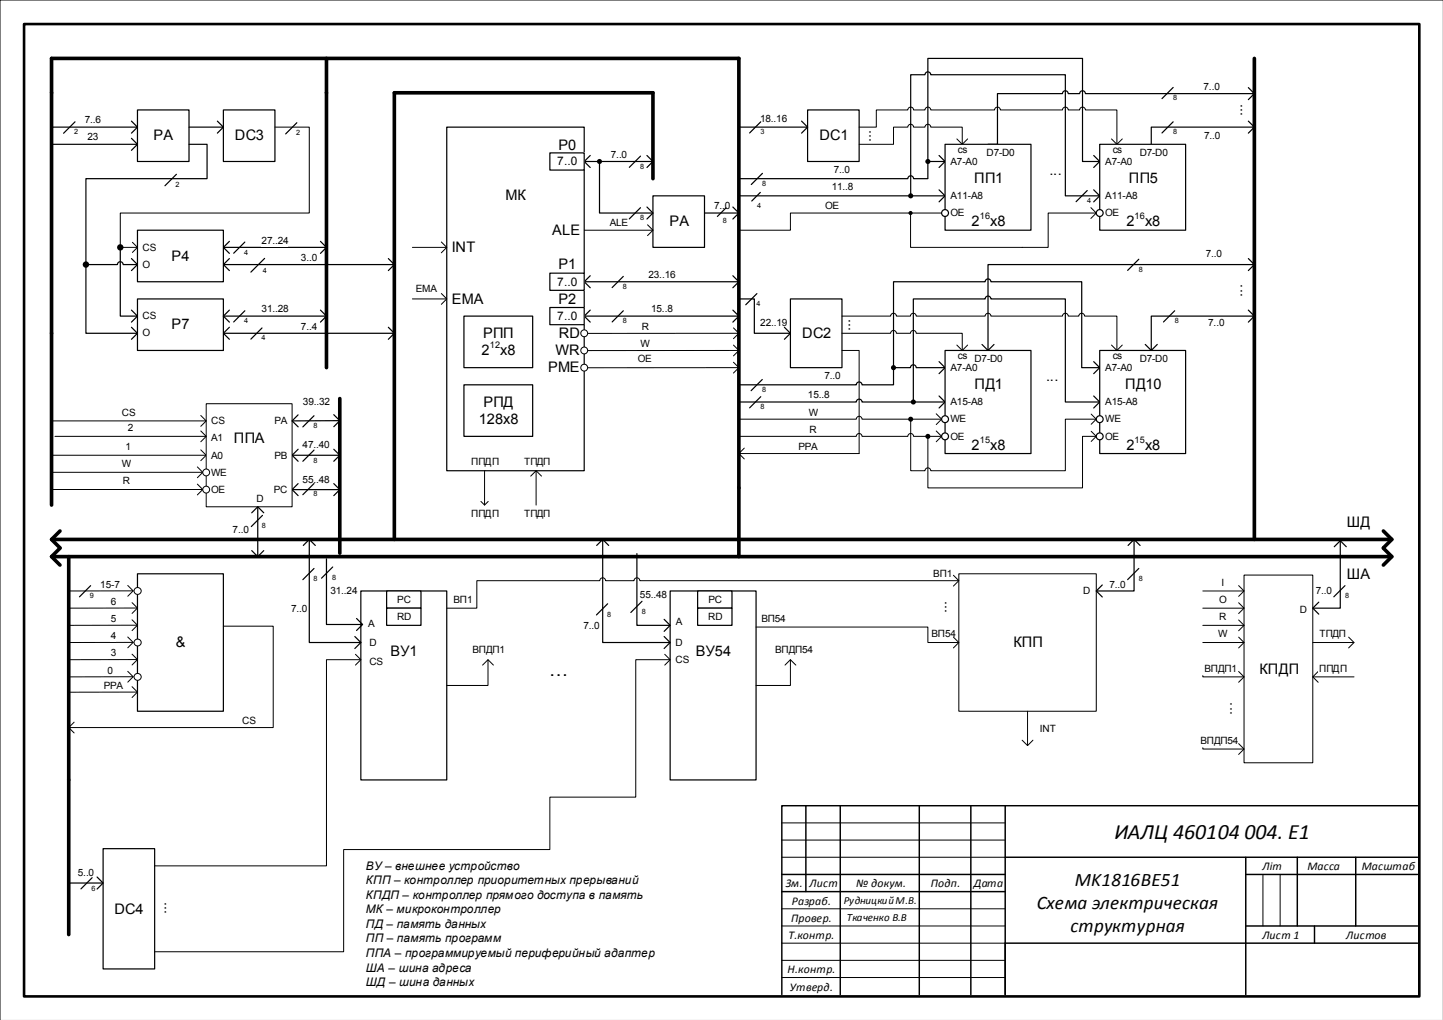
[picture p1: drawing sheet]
<svg xmlns="http://www.w3.org/2000/svg" width="420mm" height="297mm" viewBox="0 0 420 297" stroke-linecap="round" stroke-linejoin="round" font-family="sans-serif">
<path d="M170 47h20M171.7 45.3l-1.7 1.7 1.7 1.8M188.2 45.3l1.8 1.7-1.8 1.8M170 82h45M170 92h45M171.7 80.2l-1.7 1.8 1.7 1.7M171.7 90.3l-1.7 1.7 1.7 1.8M213.3 80.2l1.7 1.8-1.7 1.7M213.3 90.3l1.7 1.7-1.7 1.8M40 167h25v40h-25z" fill="none" stroke="#000" stroke-width=".35"/>
<path d="M419.9 0h-419.9v296.9M227.5 239.5h65M227.5 249.5h65M227.5 244.5h65M367.5 254.5v15M372.5 254.5v15M227.5 279.5h65M227.5 264.5h65M227.5 269.5h65M227.5 274.5h65M227.5 284.5h65" fill="none" stroke="#000" stroke-width=".29"/>
<path d="M7 7h406v283h-406z" fill="none" stroke="#000" stroke-width=".76"/>
<g fill="none" stroke="#000" stroke-width=".42">
<path d="M234.5 234.5v25M244.5 234.5v55M267.5 234.5v55M282.5 234.5v55M292.5 234.5h-65v55M412.5 234.5h-120v55v-15h120M227.5 254.5h65M227.5 259.5h65M292.5 249.5h120M362.5 249.5v40M362.5 254.5h50M377.5 249.5v20"/>
<path d="M394.5 249.5v20M362.5 269.5h50M382.5 269.5v5"/>
</g>
<path d="M17.5 159.5l-2.5 2.5 2.5 2.5M402.5 159.5l2.5 2.5-2.5 2.5M15 162h390" fill="none" stroke="#000" stroke-width="1.1"/>
<path d="M190 57h15v15h-15z" fill-rule="evenodd" fill="#fff"/>
<path d="M190 57h15v15h-15zM205 62h10M213.3 60.3l1.7 1.7-1.7 1.8" fill="none" stroke="#000" stroke-width=".35"/>
<path d="M235 32h15v15h-15z" fill-rule="evenodd" fill="#fff"/>
<path d="M215 37h20M233.2 35.2l1.8 1.8-1.8 1.7M235 32h15v15h-15zM174.4 47v15h15.6M188.2 60.3l1.8 1.7-1.8 1.8M211.3 60.5l-2.6 2.5" fill="none" stroke="#000" stroke-width=".35"/>
<path d="M250 37h5v-5h9.2a.83 .83 0 0 1 .8-.8 .83 .83 0 0 1 .8 .8h3.4a.83 .83 0 0 1 .8-.8 .83 .83 0 0 1 .8 .8h18.6a.83 .83 0 0 1 .8-.8 .83 .83 0 0 1 .9 .8h18.1a.83 .83 0 0 1 .8-.8 .83 .83 0 0 1 .8 .8h3.4a.83 .83 0 0 1 .8-.8 .83 .83 0 0 1 .8 .8h9.2v10M323.4 40.4l1.6 1.6 1.6-1.6M170 67h20M188.4 65.4l1.6 1.6-1.6 1.6" fill="none" stroke="#000" stroke-width=".29"/>
<circle cx="174.4" cy="47" r=".74" fill="#000"/>
<path d="M177.3 63.3h5.4v3.4h-5.4z" fill-rule="evenodd" fill="#fff"/>
<path d="M363.3 35.2l1.7 1.8-1.7 1.7M365 37h-30v5" fill="none" stroke="#000" stroke-width=".35"/>
<path d="M350.1 37.8h4.8v3.4h-4.8z" fill-rule="evenodd" fill="#fff"/>
<path d="M363.3 25.5l1.7 1.7-1.7 1.8M365 27.2h-49.2a.83 .83 0 0 0-.8-.8 .83 .83 0 0 0-.8 .8h-3.4a.83 .83 0 0 0-.8-.8 .83 .83 0 0 0-.8 .8h-18.9v14.8h-2.8" fill="none" stroke="#000" stroke-width=".35"/>
<path d="M350 23.6h4.7v3.3h-4.7z" fill-rule="evenodd" fill="#fff"/>
<path d="M215 57h60M265 57v-35.3h4.2a.83 .83 0 0 1 .8-.8 .83 .83 0 0 1 .8 .8h39.2v35.3h10M273.3 55.2l1.7 1.8-1.7 1.7M318.3 55.2l1.7 1.8-1.7 1.7" fill="none" stroke="#000" stroke-width=".35"/>
<circle cx="265" cy="57" r=".74" fill="#000"/>
<path d="M241.9 52.8h6.2v3.4h-6.2z" fill-rule="evenodd" fill="#fff"/>
<path d="M250 42h10v-5h4.2a.83 .83 0 0 1 .8-.8 .83 .83 0 0 1 .8 .8h3.4a.83 .83 0 0 1 .8-.8 .83 .83 0 0 1 .8 .8h9.2v5M278.4 40.4l1.6 1.6 1.6-1.6M265 62v10h40v-10h14M317.4 60.4l1.6 1.6-1.6 1.6" fill="none" stroke="#000" stroke-width=".29"/>
<circle cx="265" cy="62" r=".61" fill="#000"/>
<path d="M273.3 45.3l1.7 1.7-1.7 1.8M275 47h-5v5h-4.2a.83 .83 0 0 0-.8-.8 .83 .83 0 0 0-.8 .8h-49.2" fill="none" stroke="#000" stroke-width=".35"/>
<path d="M242.4 47.9h4.8v3.4h-4.8z" fill-rule="evenodd" fill="#fff"/>
<path d="M270 47v-30h45v30h5M318.3 45.3l1.7 1.7-1.7 1.8" fill="none" stroke="#000" stroke-width=".35"/>
<circle cx="270" cy="47" r=".74" fill="#000"/>
<path d="M274 62h-44v5h-15" fill="none" stroke="#000" stroke-width=".29"/>
<path d="M240 58.3h4v3.4h-4z" fill-rule="evenodd" fill="#fff"/>
<path d="M221.3 56l-2.5 2.5" fill="none" stroke="#000" stroke-width=".35"/>
<path d="M213.4 95.4l1.6 1.6-1.6 1.6M215 97h-44" fill="none" stroke="#000" stroke-width=".29"/>
<path d="M186.6 93.3h2v3.4h-2z" fill-rule="evenodd" fill="#fff"/>
<path d="M213.4 100.4l1.6 1.6-1.6 1.6M215 102h-44" fill="none" stroke="#000" stroke-width=".29"/>
<path d="M186.3 98.3h2.7v3.4h-2.7z" fill-rule="evenodd" fill="#fff"/>
<path d="M213.4 105.4l1.6 1.6-1.6 1.6M215 107h-44" fill="none" stroke="#000" stroke-width=".29"/>
<path d="M185.5 102.8h4v3.4h-4z" fill-rule="evenodd" fill="#fff"/>
<path d="M363.3 90.3l1.7 1.7-1.7 1.8M365 92h-30v10M333.3 100.2l1.7 1.8 1.8-1.8" fill="none" stroke="#000" stroke-width=".35"/>
<path d="M351.4 92.3h4.7v3.4h-4.7z" fill-rule="evenodd" fill="#fff"/>
<path d="M363.3 75.3l1.7 1.7-1.7 1.8M365 77h-77.5v25M285.8 100.2l1.7 1.8 1.7-1.8" fill="none" stroke="#000" stroke-width=".35"/>
<path d="M350.6 72.3h4.8v3.4h-4.8z" fill-rule="evenodd" fill="#fff"/>
<path d="M273.3 105.3l1.7 1.7-1.7 1.8M275 107h-8.4a.83 .83 0 0 0-.8-.8 .83 .83 0 0 0-.9 .8h-4.9v5h-9.2a.83 .83 0 0 0-.8-.8 .83 .83 0 0 0-.8 .8h-34.2" fill="none" stroke="#000" stroke-width=".35"/>
<path d="M239.7 107.8h4.7v3.4h-4.7z" fill-rule="evenodd" fill="#fff"/>
<path d="M215 117h34.2a.83 .83 0 0 1 .8-.8 .83 .83 0 0 1 .8 .8h24.2M260 107v-25h26.7a.83 .83 0 0 1 .8-.8 .83 .83 0 0 1 .8 .8h26.5v25h5.2M273.3 115.2l1.7 1.8-1.7 1.7M318.3 105.3l1.7 1.7-1.7 1.8" fill="none" stroke="#000" stroke-width=".35"/>
<circle cx="260" cy="107" r=".74" fill="#000"/>
<path d="M234.9 113.3h6.3v3.4h-6.3z" fill-rule="evenodd" fill="#fff"/>
<path d="M265.8 117v-30h20.9a.83 .83 0 0 1 .8-.8 .83 .83 0 0 1 .8 .8h21.7v30h10M318.3 115.2l1.7 1.8-1.7 1.7" fill="none" stroke="#000" stroke-width=".35"/>
<circle cx="265.8" cy="117" r=".74" fill="#000"/>
<path d="M230 87h15v20h-15z" fill-rule="evenodd" fill="#fff"/>
<path d="M215 87h4.5v10h10.5M228.3 95.2l1.7 1.8-1.7 1.7M230 87h15v20h-15z" fill="none" stroke="#000" stroke-width=".35"/>
<path d="M245 97h14.2a.83 .83 0 0 1 .8-.8 .83 .83 0 0 1 .8 .8h4.1a.83 .83 0 0 1 .9-.8 .83 .83 0 0 1 .8 .8h13.4v5M245 92h14.2a.83 .83 0 0 1 .8-.8 .83 .83 0 0 1 .8 .8h4.1a.83 .83 0 0 1 .9-.8 .83 .83 0 0 1 .8 .8h20.1a.83 .83 0 0 1 .8-.8 .83 .83 0 0 1 .8 .8h20.9a.83 .83 0 0 1 .8-.8 .83 .83 0 0 1 .8 .8h3.1a.83 .83 0 0 1 .9-.8 .83 .83 0 0 1 .8 .8h9.4v10M278.4 100.4l1.6 1.6 1.6-1.6M323.4 100.4l1.6 1.6 1.6-1.6M215 122h34.2a.83 .83 0 0 1 .8-.8 .83 .83 0 0 1 .8 .8h23.2M272.4 120.4l1.6 1.6-1.6 1.6" fill="none" stroke="#000" stroke-width=".29"/>
<path d="M235.2 118.3h2.6v3.4h-2.6z" fill-rule="evenodd" fill="#fff"/>
<path d="M215 127h34.2a.83 .83 0 0 1 .8-.8 .83 .83 0 0 1 .8 .8h13.4a.83 .83 0 0 1 .8-.8 .83 .83 0 0 1 .8 .8h8.2M272.4 125.4l1.6 1.6-1.6 1.6" fill="none" stroke="#000" stroke-width=".29"/>
<path d="M235.4 123.3h2.1v3.4h-2.1z" fill-rule="evenodd" fill="#fff"/>
<path d="M265 122v15h4.2a.83 .83 0 0 1 .8-.8 .83 .83 0 0 1 .8 .8h39.2v-15h9M270 127v15h45v-15h4M317.5 125.5l1.5 1.5-1.5 1.5M317.5 120.5l1.5 1.5-1.5 1.5" fill="none" stroke="#000" stroke-width=".29"/>
<g fill="#000">
<circle cx="265" cy="122" r=".73"/>
<circle cx="270" cy="127" r=".73"/>
</g>
<path d="M40 32h15v15h-15z" fill-rule="evenodd" fill="#fff"/>
<path d="M40 32h15v15h-15z" fill="none" stroke="#000" stroke-width=".35"/>
<path d="M65 32h15v15h-15z" fill-rule="evenodd" fill="#fff"/>
<path d="M15 37h25M38.3 35.2l1.7 1.8-1.7 1.7M65 32h15v15h-15z" fill="none" stroke="#000" stroke-width=".35"/>
<path d="M15 27v70" fill="none" stroke="#000" stroke-width="1.1"/>
<path d="M24.6 33.3h4.8v3.4h-4.8z" fill-rule="evenodd" fill="#fff"/>
<path d="M55 37h10M63.2 35.2l1.8 1.8-1.8 1.7M55 42h5.3v10h-35.3v25h9.2a.83 .83 0 0 1 .8-.8 .83 .83 0 0 1 .8 .8h4.2M25 77v20h15M38.3 75.3l1.7 1.7-1.7 1.8M65 77h49.8M66.7 75.3l-1.7 1.7 1.7 1.8M113 75.3l1.8 1.7-1.8 1.8M38.3 95.2l1.7 1.8-1.7 1.7" fill="none" stroke="#000" stroke-width=".35"/>
<circle cx="25" cy="77" r=".93" fill="#000"/>
<path d="M80 37h10v25h-55v10h5M38.5 70.5l1.5 1.5-1.5 1.5" fill="none" stroke="#000" stroke-width=".29"/>
<path d="M95 27v80" fill="none" stroke="#000" stroke-width="1.1"/>
<path d="M87.5 73.3h4.7v3.4h-4.7z" fill-rule="evenodd" fill="#fff"/>
<path d="M65 97h49.8M66.7 95.2l-1.7 1.8 1.7 1.7M113 95.2l1.8 1.8-1.8 1.7" fill="none" stroke="#000" stroke-width=".35"/>
<path d="M87.5 93.3h4.7v3.4h-4.7z" fill-rule="evenodd" fill="#fff"/>
<path d="M65 72h30M66.7 70.2l-1.7 1.8 1.7 1.7M93.2 70.2l1.8 1.8-1.8 1.7" fill="none" stroke="#000" stroke-width=".35"/>
<g fill="#fff">
<path d="M76.1 68.3h7.8v3.4h-7.8z" fill-rule="evenodd"/>
<path d="M130 37h40v100h-40z" fill-rule="evenodd"/>
</g>
<path d="M130 37h40v100h-40z" fill="none" stroke="#000" stroke-width=".35"/>
<path d="M160 44.5h10v5h-10z" fill-rule="evenodd" fill="#fff"/>
<path d="M160 44.5h10v5h-10z" fill="none" stroke="#000" stroke-width=".35"/>
<path d="M160 79.5h10v5h-10z" fill-rule="evenodd" fill="#fff"/>
<path d="M160 79.5h10v5h-10z" fill="none" stroke="#000" stroke-width=".35"/>
<path d="M160 89.5h10v5h-10z" fill-rule="evenodd" fill="#fff"/>
<path d="M160 89.5h10v5h-10z" fill="none" stroke="#000" stroke-width=".35"/>
<path d="M135 92h20v15h-20z" fill-rule="evenodd" fill="#fff"/>
<path d="M135 92h20v15h-20z" fill="none" stroke="#000" stroke-width=".35"/>
<path d="M135 112h20v15h-20z" fill-rule="evenodd" fill="#fff"/>
<path d="M135 112h20v15h-20z" fill="none" stroke="#000" stroke-width=".35"/>
<circle cx="170" cy="107" r="1" fill="#fff"/>
<circle cx="170" cy="107" r="1" fill="none" stroke="#000" stroke-width=".29"/>
<circle cx="170" cy="102" r="1" fill="#fff"/>
<circle cx="170" cy="102" r="1" fill="none" stroke="#000" stroke-width=".29"/>
<circle cx="170" cy="97" r="1" fill="#fff"/>
<g fill="none" stroke="#000" stroke-width=".29">
<path d="M15 132v.5h45M58.4 130.9l1.6 1.6-1.6 1.6"/>
<circle cx="170" cy="97" r="1"/>
</g>
<path d="M15 17v10M95 17v10M15 97v50" fill="none" stroke="#000" stroke-width="1.1"/>
<path d="M36.5 128.3h1.5v3.4h-1.5z" fill-rule="evenodd" fill="#fff"/>
<path d="M15 137v.5h44M57.4 135.9l1.6 1.6-1.6 1.5" fill="none" stroke="#000" stroke-width=".29"/>
<path d="M35.4 133.3h2.7v3.4h-2.7z" fill-rule="evenodd" fill="#fff"/>
<path d="M15 142v.5h44M57.4 140.9l1.6 1.6-1.6 1.5" fill="none" stroke="#000" stroke-width=".29"/>
<path d="M35.7 138.3h2.1v3.4h-2.1z" fill-rule="evenodd" fill="#fff"/>
<path d="M98.9 116v45" fill="none" stroke="#000" stroke-width="1.1"/>
<path d="M85 132.5h13.9M86.7 130.8l-1.7 1.7 1.7 1.7M97.1 130.8l1.8 1.7-1.8 1.7" fill="none" stroke="#000" stroke-width=".35"/>
<path d="M88 127.8h7.9v3.4h-7.9z" fill-rule="evenodd" fill="#fff"/>
<path d="M85 142.5h13.9M86.7 140.8l-1.7 1.7 1.7 1.8M97.1 140.8l1.8 1.7-1.8 1.8" fill="none" stroke="#000" stroke-width=".35"/>
<path d="M88 137.8h7.9v3.4h-7.9z" fill-rule="evenodd" fill="#fff"/>
<path d="M15 17h200v125" fill="none" stroke="#000" stroke-width="1.1"/>
<path d="M60 117.5h25v30h-25z" fill-rule="evenodd" fill="#fff"/>
<path d="M60 117.5h25v30h-25z" fill="none" stroke="#000" stroke-width=".29"/>
<circle cx="60" cy="137.5" r="1" fill="#fff"/>
<circle cx="60" cy="137.5" r="1" fill="none" stroke="#000" stroke-width=".29"/>
<circle cx="60" cy="142.5" r="1" fill="#fff"/>
<circle cx="60" cy="142.5" r="1" fill="none" stroke="#000" stroke-width=".29"/>
<path d="M40 87h25v15h-25z" fill-rule="evenodd" fill="#fff"/>
<path d="M40 87h25v15h-25z" fill="none" stroke="#000" stroke-width=".35"/>
<path d="M40 67h25v15h-25z" fill-rule="evenodd" fill="#fff"/>
<path d="M40 67h25v15h-25z" fill="none" stroke="#000" stroke-width=".35"/>
<path d="M275 102h25v30h-25z" fill-rule="evenodd" fill="#fff"/>
<path d="M275 102h25v30h-25z" fill="none" stroke="#000" stroke-width=".35"/>
<circle cx="275" cy="122" r="1" fill="#fff"/>
<circle cx="275" cy="122" r="1" fill="none" stroke="#000" stroke-width=".35"/>
<circle cx="275" cy="127" r="1" fill="#fff"/>
<circle cx="275" cy="127" r="1" fill="none" stroke="#000" stroke-width=".35"/>
<path d="M320 102h25v30h-25z" fill-rule="evenodd" fill="#fff"/>
<path d="M320 102h25v30h-25z" fill="none" stroke="#000" stroke-width=".35"/>
<circle cx="320" cy="122" r="1" fill="#fff"/>
<circle cx="320" cy="122" r="1" fill="none" stroke="#000" stroke-width=".35"/>
<circle cx="320" cy="127" r="1" fill="#fff"/>
<circle cx="320" cy="127" r="1" fill="none" stroke="#000" stroke-width=".35"/>
<path d="M320 42h25v25h-25z" fill-rule="evenodd" fill="#fff"/>
<path d="M320 42h25v25h-25z" fill="none" stroke="#000" stroke-width=".35"/>
<circle cx="320" cy="62" r="1" fill="#fff"/>
<circle cx="320" cy="62" r="1" fill="none" stroke="#000" stroke-width=".35"/>
<path d="M275 42h25v25h-25z" fill-rule="evenodd" fill="#fff"/>
<path d="M275 42h25v25h-25z" fill="none" stroke="#000" stroke-width=".35"/>
<circle cx="275" cy="62" r="1" fill="#fff"/>
<circle cx="275" cy="62" r="1" fill="none" stroke="#000" stroke-width=".35"/>
<path d="M20 162v65" fill="none" stroke="#000" stroke-width="1.1"/>
<path d="M120 72h10M128.4 70.4l1.6 1.6-1.6 1.6M141 137v10M154.4 138.6l1.6-1.6 1.6 1.6M156 137v10M139.9 145.9l1.1 1.1 1.1-1.1" fill="none" stroke="#000" stroke-width=".29"/>
<path d="M30 247h15v35h-15z" fill-rule="evenodd" fill="#fff"/>
<path d="M20 257h10M28.3 255.2l1.7 1.8-1.7 1.7M30 247h15v35h-15z" fill="none" stroke="#000" stroke-width=".35"/>
<path d="M20 227v45" fill="none" stroke="#000" stroke-width="1.1"/>
<g fill="#fff">
<path d="M22.6 252.3h4.8v3.4h-4.8z" fill-rule="evenodd"/>
<path d="M105 172h25v55h-25z" fill-rule="evenodd"/>
</g>
<path d="M105 172h25v55h-25z" fill="none" stroke="#000" stroke-width=".35"/>
<path d="M195 172h25v55h-25z" fill-rule="evenodd" fill="#fff"/>
<path d="M195 172h25v55h-25z" fill="none" stroke="#000" stroke-width=".35"/>
<path d="M112.5 172h10v5h-10z" fill-rule="evenodd" fill="#fff"/>
<path d="M112.5 172h10v5h-10z" fill="none" stroke="#000" stroke-width=".35"/>
<path d="M112.5 177h10v5h-10z" fill-rule="evenodd" fill="#fff"/>
<path d="M112.5 177h10v5h-10z" fill="none" stroke="#000" stroke-width=".35"/>
<path d="M203 172h10v5h-10z" fill-rule="evenodd" fill="#fff"/>
<path d="M203 172h10v5h-10z" fill="none" stroke="#000" stroke-width=".35"/>
<path d="M203 177h10v5h-10z" fill-rule="evenodd" fill="#fff"/>
<path d="M88.3 158.7l1.7-1.7 1.8 1.7M90 157v30h15M203 177h10v5h-10zM103.3 185.3l1.7 1.7-1.7 1.8" fill="none" stroke="#000" stroke-width=".35"/>
<path d="M103.4 190.4l1.6 1.6-1.6 1.6M105 192h-10v60h-50M193.4 190.4l1.6 1.6-1.6 1.6M195 192h-10v40h-25v15.3h-60v29.7h-55" fill="none" stroke="#000" stroke-width=".29"/>
<path d="M84.6 175.3h4.8v3.4h-4.8z" fill-rule="evenodd" fill="#fff"/>
<path d="M221.8 110.5l-3.2 3.2" fill="none" stroke="#000" stroke-width=".35"/>
<path d="M140.4 193.6l1.6-1.6 1.6 1.6M142 192v7.5h-12M228.4 193.6l1.6-1.6 1.6 1.6M230 192v7.5h-10" fill="none" stroke="#000" stroke-width=".29"/>
<path d="M279 167h40v40h-40z" fill-rule="evenodd" fill="#fff"/>
<path d="M277.4 167.4l1.6 1.6-1.6 1.6M279 167h40v40h-40zM279 169h-92.8a.83 .83 0 0 0-.9-.8 .83 .83 0 0 0-.8 .8h-8.3a.83 .83 0 0 0-.8-.8 .83 .83 0 0 0-.9 .8h-35.7v8h-8.8M220 182.5h50v4.5h9M277.4 185.4l1.6 1.6-1.6 1.6" fill="none" stroke="#000" stroke-width=".29"/>
<path d="M159.7 191.6h5.6v6.8h-5.6z" fill-rule="evenodd" fill="#fff"/>
<path d="M297.4 215.4l1.6 1.6 1.6-1.6M299 207v10" fill="none" stroke="#000" stroke-width=".29"/>
<path d="M365 17v140M15 157h390M17.5 154.5l-2.5 2.5 2.5 2.5M215 142v20M402.5 154.5l2.5 2.5-2.5 2.5" fill="none" stroke="#000" stroke-width="1.1"/>
<path d="M362 167.4h20v54.6h-20z" fill-rule="evenodd" fill="#fff"/>
<path d="M350 172h12M360.4 170.4l1.6 1.6-1.6 1.6M362 167.4h20v54.6h-20z" fill="none" stroke="#000" stroke-width=".29"/>
<path d="M355.2 167.8h.8v3.4h-.8z" fill-rule="evenodd" fill="#fff"/>
<path d="M350 177h12M360.4 175.4l1.6 1.6-1.6 1.6" fill="none" stroke="#000" stroke-width=".29"/>
<path d="M354.5 172.8h2.2v3.4h-2.2z" fill-rule="evenodd" fill="#fff"/>
<path d="M350 196.6v.4h12M360.4 195.4l1.6 1.6-1.6 1.6" fill="none" stroke="#000" stroke-width=".29"/>
<path d="M350.3 192.8h9.4v3.4h-9.4z" fill-rule="evenodd" fill="#fff"/>
<path d="M350 217.6v.4h12M360.4 216.4l1.6 1.6-1.6 1.6" fill="none" stroke="#000" stroke-width=".29"/>
<path d="M349.1 213.8h11v3.4h-11z" fill-rule="evenodd" fill="#fff"/>
<path d="M388.2 159.1l1.8-1.7 1.7 1.7M390 157.4v19.6h-8M383.7 175.2l-1.7 1.8 1.7 1.7" fill="none" stroke="#000" stroke-width=".35"/>
<path d="M382.6 170.3h4.8v3.4h-4.8z" fill-rule="evenodd" fill="#fff"/>
<path d="M95 162.6v19.2h10.5M103.8 180l1.7 1.8-1.7 1.7" fill="none" stroke="#000" stroke-width=".35"/>
<path d="M96.1 170.3h7.8v3.4h-7.8z" fill-rule="evenodd" fill="#fff"/>
<path d="M173.6 158.7l1.8-1.7 1.7 1.7M175.4 157v30h19.6M193.3 185.3l1.7 1.7-1.7 1.8" fill="none" stroke="#000" stroke-width=".35"/>
<path d="M169.6 180.3h4.8v3.4h-4.8z" fill-rule="evenodd" fill="#fff"/>
<path d="M185.3 161.1v20.9h9.7M193.3 180.3l1.7 1.7-1.7 1.8" fill="none" stroke="#000" stroke-width=".35"/>
<path d="M186.1 171.3h7.8v3.4h-7.8z" fill-rule="evenodd" fill="#fff"/>
<path d="M328.2 158.7l1.8-1.7 1.7 1.7M330 157v15h-11M320.7 170.3l-1.7 1.7 1.7 1.8" fill="none" stroke="#000" stroke-width=".35"/>
<path d="M322.6 168.3h4.8v3.4h-4.8z" fill-rule="evenodd" fill="#fff"/>
<path d="M350 182h12M360.4 180.4l1.6 1.6-1.6 1.6" fill="none" stroke="#000" stroke-width=".29"/>
<path d="M354.6 177.8h2v3.4h-2z" fill-rule="evenodd" fill="#fff"/>
<path d="M350 187h12M360.4 185.4l1.6 1.6-1.6 1.6" fill="none" stroke="#000" stroke-width=".29"/>
<path d="M354.3 182.8h2.6v3.4h-2.6z" fill-rule="evenodd" fill="#fff"/>
<path d="M382 187h12M392.4 185.4l1.6 1.6-1.6 1.6" fill="none" stroke="#000" stroke-width=".29"/>
<path d="M383.8 182.8h7.6v3.4h-7.6z" fill-rule="evenodd" fill="#fff"/>
<path d="M382 197h12M383.6 195.4l-1.6 1.6 1.6 1.6" fill="none" stroke="#000" stroke-width=".29"/>
<path d="M383.6 192.8h8v3.4h-8z" fill-rule="evenodd" fill="#fff"/>
<path d="M73.3 149.2l1.7-1.7 1.8 1.7M75 147.5v14.5M73.3 160.2l1.7 1.8 1.8-1.8" fill="none" stroke="#000" stroke-width=".35"/>
<path d="M67.6 152.3h4.8v3.4h-4.8z" fill-rule="evenodd" fill="#fff"/>
<path d="M86.7 120.7l-1.7 1.8 1.8 1.7M97.1 120.7l1.8 1.7-1.8 1.8M98.9 122.4l-13.9 .1" fill="none" stroke="#000" stroke-width=".35"/>
<path d="M88.1 115.3h7.8v3.4h-7.8z" fill-rule="evenodd" fill="#fff"/>
<g fill="none" stroke="#000" stroke-width=".35">
<path d="M221.4 35.5l-3.3 3.2M341.4 25.4l-3.3 3.3M341.4 35.5l-3.3 3.2M186.4 45.4l-3.3 3.3M221.9 50.5l-3.3 3.2M35 72v20h5M186.4 60.4l-3.3 3.3M331.4 75.4l-3.3 3.3M38.3 90.3l1.7 1.7-1.7 1.8M181.4 80.5l-3.3 3.2M181.4 90.4l-3.3 3.3M220.2 85.4l-3.2 3.3"/>
<path d="M341.8 90.4l-3.2 3.3M221.4 115.5l-3.3 3.2"/>
</g>
<circle cx="35" cy="72" r=".93" fill="#000"/>
<path d="M190 52v-25h-75.2v130" fill="none" stroke="#000" stroke-width="1.1"/>
<path d="M120 87h10M128.4 85.4l1.6 1.6-1.6 1.6" fill="none" stroke="#000" stroke-width=".29"/>
<path d="M120.9 82.3h6.2v3.4h-6.2z" fill-rule="evenodd" fill="#fff"/>
<path d="M21.8 35.5l-3.3 3.3M86.4 35.7l-3.3 3.3M15 42h25M38.3 40.3l1.7 1.7-1.7 1.8M51.3 50.7l-3.3 3.4" fill="none" stroke="#000" stroke-width=".35"/>
<path d="M25.4 38.3h3.2v3.4h-3.2z" fill-rule="evenodd" fill="#fff"/>
<path d="M71.3 70.4l-3.3 3.3M77 75.2l-4 4M65 92h30M66.7 90.3l-1.7 1.7 1.7 1.8M76.2 95.5l-3.2 3.2M93.2 90.3l1.8 1.7-1.8 1.8" fill="none" stroke="#000" stroke-width=".35"/>
<path d="M76.1 88.3h7.8v3.4h-7.8z" fill-rule="evenodd" fill="#fff"/>
<path d="M71.3 90.4l-3.3 3.3" fill="none" stroke="#000" stroke-width=".35"/>
<path d="M38.4 175.4l1.6 1.6-1.6 1.5M40 177h-20" fill="none" stroke="#000" stroke-width=".29"/>
<path d="M32.2 173.3h1.6v3.4h-1.6z" fill-rule="evenodd" fill="#fff"/>
<path d="M38.4 180.4l1.6 1.6-1.6 1.5M40 182h-20" fill="none" stroke="#000" stroke-width=".29"/>
<path d="M32.2 178.3h1.6v3.4h-1.6z" fill-rule="evenodd" fill="#fff"/>
<path d="M37.2 170.4l1.5 1.6-1.5 1.5M38.7 172h-18.7" fill="none" stroke="#000" stroke-width=".29"/>
<path d="M29.2 168.3h5.6v3.4h-5.6z" fill-rule="evenodd" fill="#fff"/>
<path d="M38.4 190.4l1.6 1.6-1.6 1.5M40 192h-20" fill="none" stroke="#000" stroke-width=".29"/>
<path d="M32.2 188.3h1.6v3.4h-1.6z" fill-rule="evenodd" fill="#fff"/>
<path d="M37.2 185.4l1.5 1.6-1.5 1.5M38.7 187h-18.7" fill="none" stroke="#000" stroke-width=".29"/>
<path d="M32.2 183.3h1.6v3.4h-1.6z" fill-rule="evenodd" fill="#fff"/>
<path d="M37.2 195.4l1.5 1.6-1.5 1.5M38.7 197h-18.7" fill="none" stroke="#000" stroke-width=".29"/>
<path d="M31.2 193.3h1.6v3.4h-1.6z" fill-rule="evenodd" fill="#fff"/>
<path d="M26.4 170.5l-3.3 3.2" fill="none" stroke="#000" stroke-width=".35"/>
<path d="M65 182.2h14.5v29.6h-59.5M21.6 210.2l-1.6 1.6 1.6 1.5" fill="none" stroke="#000" stroke-width=".29"/>
<path d="M70.4 208.1h4v3.3h-4z" fill-rule="evenodd" fill="#fff"/>
<path d="M16 127h44M58.4 125.4l1.6 1.6-1.6 1.6" fill="none" stroke="#000" stroke-width=".29"/>
<path d="M37.2 122.8h1.6v3.4h-1.6z" fill-rule="evenodd" fill="#fff"/>
<path d="M14.9 122.5h45.1M58.4 120.9l1.6 1.6-1.6 1.6" fill="none" stroke="#000" stroke-width=".29"/>
<path d="M35.5 118.3h3.9v3.4h-3.9z" fill-rule="evenodd" fill="#fff"/>
<path d="M245 102h5v30h-35M216.6 130.4l-1.6 1.6 1.6 1.6" fill="none" stroke="#000" stroke-width=".29"/>
<path d="M232.2 128.3h5.6v3.4h-5.6z" fill-rule="evenodd" fill="#fff"/>
<path d="M38.4 199.9l1.6 1.5-1.6 1.6M40 201.4l-20 .1" fill="none" stroke="#000" stroke-width=".29"/>
<path d="M30.2 197.8h5.6v3.4h-5.6z" fill-rule="evenodd" fill="#fff"/>
<path d="M91.4 121l-3.3 3.2M91.4 131l-3.3 3.2M76.4 150l-3.3 3.3M91.4 140.7l-3.3 3.3" fill="none" stroke="#000" stroke-width=".35"/>
<circle cx="40.1" cy="172" r="1.03" fill="#fff"/>
<circle cx="40.1" cy="172" r="1.03" fill="none" stroke="#000" stroke-width=".29"/>
<circle cx="40.1" cy="197" r="1.03" fill="#fff"/>
<circle cx="40.1" cy="197" r="1.03" fill="none" stroke="#000" stroke-width=".29"/>
<circle cx="40.1" cy="187" r="1.03" fill="#fff"/>
<circle cx="40.1" cy="187" r="1.03" fill="none" stroke="#000" stroke-width=".29"/>
<path d="M316.4 55.4l-3.3 3.3M91.4 165.4l-3.3 3.3M96.8 165l-3.2 3.3M176.8 175.7l-3.2 3.3M186.8 175l-3.2 3.3M331.4 165.4l-3.3 3.3M391.4 170.5l-3.3 3.2M26.8 255.4l-3.2 3.3" fill="none" stroke="#000" stroke-width=".35"/>
<g font-size="6.4">
<text x="324.3" y="244.1">ИАЛЦ 460104</text>
<text x="362.2" y="244.1">004. Е1</text>
</g>
<g font-size="5.6">
<text x="159.8" y="196.9">…</text>
<text x="312.8" y="257.8">MK1816ВE51</text>
<text x="301.7" y="264.6">Схема электрическая</text>
<text x="311.5" y="271.4">структурная</text>
</g>
<g font-size="4.2">
<text x="361.5" y="33.8" transform="rotate(-90 361.5 33.8)">...</text>
<text x="44.7" y="40.8">РА</text>
<text x="68.3" y="40.8">DC3</text>
<text x="238.4" y="40.8">DC1</text>
<text x="253.4" y="41.3" transform="rotate(-90 253.4 41.3)">...</text>
<text x="162.5" y="43.6">P0</text>
<text x="283.5" y="53.3">ПП1</text>
<text x="305.4" y="50.8">...</text>
<text x="328.5" y="53.3">ПП5</text>
<text x="147.1" y="58.3">МК</text>
<text x="194.8" y="65.8">РА</text>
<text x="282.7" y="65.8">2</text>
<text x="288.2" y="65.8">x8</text>
<text x="327.8" y="65.8">2</text>
<text x="333.2" y="65.8">x8</text>
<text x="160.7" y="68.3">ALE</text>
<text x="49.9" y="75.8">P4</text>
<text x="131.5" y="73.3">INT</text>
<text x="162.5" y="78.3">P1</text>
<text x="131.5" y="88.4">EMA</text>
<text x="162.5" y="88.4">P2</text>
<text x="361.5" y="86.3" transform="rotate(-90 361.5 86.3)">...</text>
<text x="49.9" y="95.9">P7</text>
<text x="140.6" y="98.3">РПП</text>
<text x="162.6" y="98.4">RD</text>
<text x="233.4" y="98.4">DC2</text>
<text x="247.4" y="96.4" transform="rotate(-90 247.4 96.4)">...</text>
<text x="140.1" y="103.4">2</text>
<text x="145.6" y="103.4">x8</text>
<text x="161.6" y="103.4">WR</text>
<text x="159.5" y="108.4">PME</text>
<text x="283.5" y="113.3">ПД1</text>
<text x="304.4" y="110.9">...</text>
<text x="327.4" y="113.3">ПД10</text>
<text x="140.7" y="118.3">РПД</text>
<text x="139.3" y="123.4">128x8</text>
<text x="68.1" y="128.8">ППА</text>
<text x="282.7" y="130.9">2</text>
<text x="288.2" y="130.9">x8</text>
<text x="327.8" y="130.9">2</text>
<text x="333.2" y="130.9">x8</text>
<text x="391.9" y="153.4">ШД</text>
<text x="391.9" y="168.4">ША</text>
<text x="275.4" y="178.4" transform="rotate(-90 275.4 178.4)">...</text>
<text x="51.1" y="188.4">&amp;</text>
<text x="113.6" y="190.8">ВУ1</text>
<text x="202.5" y="190.8">ВУ54</text>
<text x="294.9" y="188.4">КПП</text>
<text x="366.5" y="196.1">КПДП</text>
<text x="358.5" y="208" transform="rotate(-90 358.5 208)">...</text>
<text x="33.3" y="266">DC4</text>
<text x="48.3" y="266" transform="rotate(-90 48.3 266)">...</text>
</g>
<g font-size="3.4">
<text x="162.2" y="48.1">7..0</text>
<text x="162.2" y="83.1">7..0</text>
<text x="162.2" y="93.1">7..0</text>
<text x="106.5" y="253.1">ВУ – внешнее устройство</text>
<text x="106.5" y="257.3">КПП – контроллер приоритетных прерываний</text>
<text x="367.4" y="253.3">Літ</text>
<text x="380.5" y="253.3">Масса</text>
<text x="396.2" y="253.3">Масштаб</text>
<text x="106.5" y="261.6">КПДП – контроллер прямого доступа в память</text>
<text x="228.7" y="258.3">Зм.</text>
<text x="230.4" y="263.3">Разраб.</text>
<text x="235.5" y="258.3">Лист</text>
<text x="249.1" y="258.3">№ докум.</text>
<text x="270.9" y="258.3">Подп.</text>
<text x="283.3" y="258.3">Дата</text>
<text x="106.5" y="265.8">МК – микроконтроллер</text>
<text x="230.2" y="268.3">Провер.</text>
<text x="106.5" y="270">ПД – память данных</text>
<text x="106.5" y="274.3">ПП – память программ</text>
<text x="229.4" y="273.3">Т.контр.</text>
<text x="367.3" y="273.3">Лист 1</text>
<text x="391.7" y="273.3">Листов</text>
<text x="106.5" y="278.5">ППА – программируемый периферийный адаптер</text>
<text x="106.5" y="282.8">ША – шина адреса</text>
<text x="106.5" y="287">ШД – шина данных</text>
<text x="229.2" y="283.3">Н.контр.</text>
<text x="229.9" y="288.3">Утверд.</text>
</g>
<g font-size="3.2">
<text x="245.5" y="263.2">Рудницкий М.В.</text>
<text x="246.5" y="268.2">Ткаченко В.В</text>
</g>
<g font-size="2.9">
<text x="350.2" y="26.1">7..0</text>
<text x="24.7" y="35.9">7..6</text>
<text x="221.2" y="35.5">18..16</text>
<text x="25.4" y="40.9">23</text>
<text x="350.4" y="40.4">7..0</text>
<text x="177.8" y="45.9">7..0</text>
<text x="276.6" y="47.9">A7-A0</text>
<text x="278.8" y="44.4">cs</text>
<text x="287.1" y="45.4">D7-D0</text>
<text x="321.6" y="47.9">A7-A0</text>
<text x="323.8" y="44.4">cs</text>
<text x="331.6" y="45.4">D7-D0</text>
<text x="242.6" y="50.5">7..0</text>
<text x="242" y="55.4">11..8</text>
<text x="276.6" y="57.9">A11-A8</text>
<text x="321.6" y="57.9">A11-A8</text>
<text x="177.4" y="65.9">ALE</text>
<text x="207.8" y="60.9">7..0</text>
<text x="240.1" y="60.9">OE</text>
<text x="276.6" y="62.9">OE</text>
<text x="321.6" y="62.9">OE</text>
<text x="76.1" y="70.9">27..24</text>
<text x="41.4" y="77.9">O</text>
<text x="41.4" y="72.9">CS</text>
<text x="87.6" y="75.9">3..0</text>
<text x="350.9" y="74.9">7..0</text>
<text x="188.7" y="80.9">23..16</text>
<text x="121" y="84.9">EMA</text>
<text x="41.4" y="92.9">CS</text>
<text x="76.1" y="90.9">31..28</text>
<text x="87.6" y="95.9">7..4</text>
<text x="186.7" y="96">R</text>
<text x="189.5" y="90.9">15..8</text>
<text x="221.2" y="94.9">22..19</text>
<text x="351.6" y="94.9">7..0</text>
<text x="41.4" y="97.9">O</text>
<text x="186.4" y="101">W</text>
<text x="185.6" y="105.4">OE</text>
<text x="276.6" y="107.9">A7-A0</text>
<text x="278.8" y="104.5">cs</text>
<text x="283.6" y="105.4">D7-D0</text>
<text x="321.6" y="107.9">A7-A0</text>
<text x="323.8" y="104.5">cs</text>
<text x="331.6" y="105.4">D7-D0</text>
<text x="239.9" y="110.4">7..0</text>
<text x="88.1" y="118">39..32</text>
<text x="235.1" y="115.9">15..8</text>
<text x="276.6" y="118">A15-A8</text>
<text x="321.6" y="118">A15-A8</text>
<text x="35.5" y="121">CS</text>
<text x="37.2" y="125.5">2</text>
<text x="61.5" y="123.5">CS</text>
<text x="79.9" y="123.5">PA</text>
<text x="235.3" y="121">W</text>
<text x="235.6" y="125.9">R</text>
<text x="276.6" y="123">WE</text>
<text x="321.6" y="123">WE</text>
<text x="36.5" y="131">1</text>
<text x="61.5" y="128.5">A1</text>
<text x="88.1" y="130.5">47..40</text>
<text x="232.3" y="131">PPA</text>
<text x="276.6" y="128">OE</text>
<text x="321.6" y="128">OE</text>
<text x="35.5" y="135.9">W</text>
<text x="61.5" y="133.5">A0</text>
<text x="79.9" y="133.5">PB</text>
<text x="137.1" y="135.5">ППДП</text>
<text x="152.5" y="135.5">ТПДП</text>
<text x="35.8" y="140.9">R</text>
<text x="61.5" y="143.5">OE</text>
<text x="61.5" y="138.5">WE</text>
<text x="79.7" y="143.5">PC</text>
<text x="88.1" y="140.5">55..48</text>
<text x="74.6" y="146">D</text>
<text x="67.7" y="155">7..0</text>
<text x="137.1" y="150.5">ППДП</text>
<text x="152.5" y="150.5">ТПДП</text>
<text x="271.6" y="168">ВП1</text>
<text x="29.2" y="171">15-7</text>
<text x="96.1" y="173">31..24</text>
<text x="315.2" y="173">D</text>
<text x="322.9" y="171">7..0</text>
<text x="355.4" y="170.5">I</text>
<text x="382.9" y="173">7..0</text>
<text x="32.2" y="176">6</text>
<text x="84.7" y="178">7..0</text>
<text x="115.6" y="175.5">PC</text>
<text x="132" y="175.5">ВП1</text>
<text x="186.2" y="174">55..48</text>
<text x="206.2" y="175.5">PC</text>
<text x="354.7" y="175.5">O</text>
<text x="378.2" y="178.5">D</text>
<text x="32.2" y="181">5</text>
<text x="107.1" y="182.5">A</text>
<text x="115.5" y="180.5">RD</text>
<text x="169.8" y="183">7..0</text>
<text x="196.7" y="182">A</text>
<text x="206.1" y="180.5">RD</text>
<text x="221.6" y="181">ВП54</text>
<text x="271.1" y="185.5">ВП54</text>
<text x="354.5" y="185.5">W</text>
<text x="354.8" y="180.5">R</text>
<text x="384" y="185.5">ТПДП</text>
<text x="32.2" y="191">3</text>
<text x="32.2" y="186">4</text>
<text x="107.6" y="188">D</text>
<text x="137.5" y="190">ВПДП1</text>
<text x="196.6" y="188">D</text>
<text x="225.6" y="190">ВПДП54</text>
<text x="31.2" y="196">0</text>
<text x="107.5" y="193.5">CS</text>
<text x="196.5" y="193">CS</text>
<text x="350.5" y="195.5">ВПДП1</text>
<text x="383.8" y="195.5">ППДП</text>
<text x="30.2" y="200.5">PPA</text>
<text x="70.5" y="210.8">CS</text>
<text x="302.6" y="213">INT</text>
<text x="349.3" y="216.5">ВПДП54</text>
<text x="22.7" y="255.1">5..0</text>
</g>
<text font-size="2.7" x="142.5" y="101.4">12</text>
<g font-size="2.6">
<text x="285.1" y="63.8">16</text>
<text x="330.1" y="63.8">16</text>
<text x="285.1" y="128.9">15</text>
<text x="330.1" y="128.9">15</text>
</g>
<g font-size="2.1">
<text x="341.4" y="29">8</text>
<text x="21.6" y="39.1">2</text>
<text x="86.2" y="39.3">2</text>
<text x="221.3" y="39">3</text>
<text x="341.4" y="39">8</text>
<text x="186.3" y="49.1">8</text>
<text x="51.1" y="54.4">2</text>
<text x="221.8" y="54.1">8</text>
<text x="316.4" y="59.1">4</text>
<text x="186.3" y="64.1">8</text>
<text x="210.3" y="64.9">8</text>
<text x="220.3" y="60.4">4</text>
<text x="71.1" y="74.1">4</text>
<text x="76.5" y="79.5">4</text>
<text x="331.4" y="79.1">8</text>
<text x="181.3" y="84.1">8</text>
<text x="220.2" y="89.1">4</text>
<text x="71.1" y="94.1">4</text>
<text x="181.3" y="94.1">8</text>
<text x="341.8" y="94.1">8</text>
<text x="76.1" y="99.1">4</text>
<text x="221.3" y="119.1">8</text>
<text x="221.7" y="114.1">8</text>
<text x="91.2" y="124.7">8</text>
<text x="91.2" y="134.7">8</text>
<text x="91.2" y="144.4">8</text>
<text x="76.2" y="153.7">8</text>
<text x="91.2" y="169.2">8</text>
<text x="96.7" y="168.7">8</text>
<text x="331.4" y="169.2">8</text>
<text x="26.2" y="174.2">9</text>
<text x="176.7" y="179.4">8</text>
<text x="186.7" y="178.7">8</text>
<text x="391.4" y="174.2">8</text>
<text x="26.6" y="259.2">6</text>
</g>
</svg>
